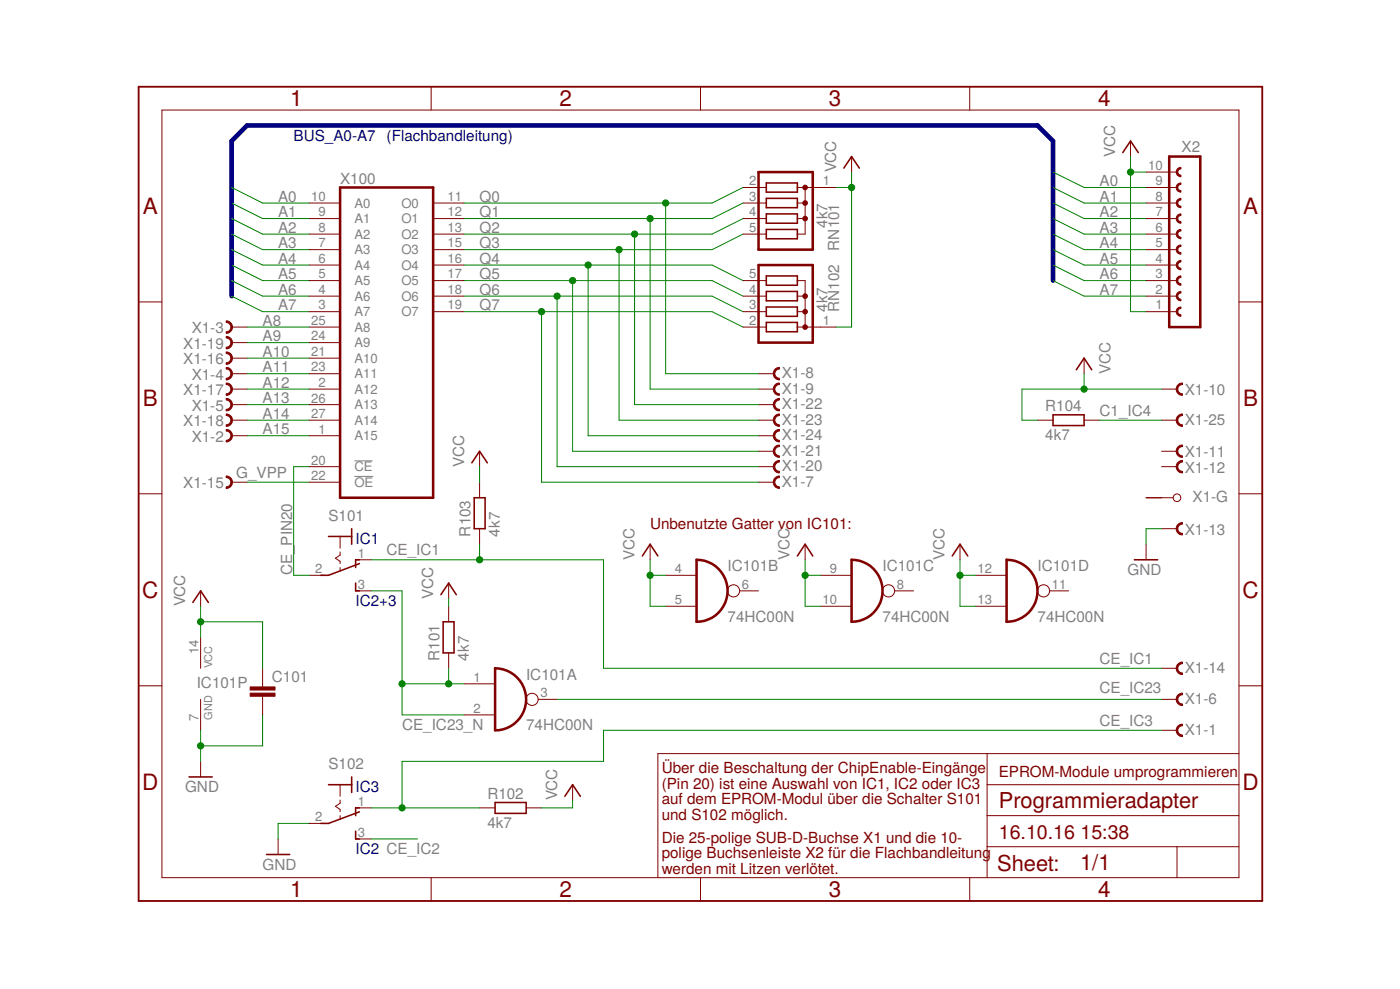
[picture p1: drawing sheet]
<svg xmlns="http://www.w3.org/2000/svg" width="210mm" height="148mm" viewBox="0 0 210 148" stroke-linecap="round" stroke-linejoin="round" font-family="sans-serif">
<path d="M53.1 69h2.8M53.1 71.4h2.9" fill="none" stroke="#808080" stroke-width=".15"/>
<g fill="none" stroke="#800000" stroke-width=".15">
<path d="M24.3 16.5h161.5v115h-161.5zM64.6 13v3.5M105 13v3.5M145.4 13v3.5M46.4 39.7h4.6M46.4 37.4h4.6M46.4 35.1h4.6M46.4 32.7h4.6M46.4 30.4h4.6M64.9 39.7h4.7M64.9 37.4h4.7M64.9 35.1h4.7"/>
<path d="M64.9 32.7h4.7M64.9 30.4h4.7M111.4 35.1h3.5M111.4 32.7h3.5M111.4 30.4h3.5M111.4 28.1h3.5M119.5 32.7h1.2M119.5 30.4h1.2M119.5 28.1h5.8M120.7 28.1v7h-1.2M127.7 23.5v2.3M169.5 21.1v2.4"/>
<path d="M171.8 39.7h4.7M171.8 37.4h4.7M171.8 35.1h4.7M171.8 32.7h4.7M171.8 30.4h4.7M171.8 28.1h4.7M171.8 25.8h4.7M20.8 45.2h3.5M34.7 58.3h2.3M34.7 53.7h2.3M34.7 56h2.3M34.7 51.3h2.3"/>
<path d="M34.7 49h2.3M46.4 58.3h4.6M46.4 46.7h4.6M46.4 44.4h4.6M46.4 42h4.6M46.4 53.7h4.6M46.4 56h4.6M46.4 51.3h4.6M46.4 49h4.6M64.9 46.7h4.7M64.9 44.4h4.7M64.9 42h4.7"/>
<path d="M111.4 46.7h3.5M111.4 44.4h3.5M111.4 42h3.5M111.4 49h3.5M113.7 58.3h2.4M113.7 56h2.4M119.5 46.7h1.2M119.5 44.4h1.2M119.5 42h1.2v7M119.5 49h5.8M162.5 53.7v2.3M171.8 46.7h4.7"/>
<path d="M171.8 44.4h4.7M171.8 42h4.7M174.2 58.3h2.3M185.8 45.2h3.5M20.8 74h3.5M34.7 65.3h2.3M34.7 72.2h2.3M34.7 60.6h2.3M34.7 62.9h2.3M46.4 65.3h4.6M46.4 69.9h4.6M46.4 72.2h4.6"/>
<path d="M46.4 60.6h4.6M46.4 62.9h4.6M71.9 67.6v2.3M71.9 72.2v2.4M71.9 79.2v2.3M113.7 65.3h2.4M113.7 69.9h2.4M113.7 72.2h2.4M113.7 60.6h2.4M113.7 62.9h2.4M113.7 67.6h2.4M155.6 62.9h2.3"/>
<path d="M162.5 62.9h2.3M171.8 74.6h4.1M174.2 69.9h2.3M174.2 62.9h2.3M174.2 67.6h2.3M174.2 79.2h2.3M185.8 74h3.5M30.1 88.5v2.3M30.1 95.5v4.6M46.4 86.2h2.3M51 80.4v1.7M51 82.7v.5l-.7 .4 .7 .5v.3"/>
<path d="M51 85v.6M53.3 88.5h2.3M53.3 83.9h2.3M67.3 87.4v2.3M67.3 90.8v2.4M67.3 97.8v2.3M97.5 81.5v2.4M99.8 86.2h4.6M99.8 90.8h4.6M110.9 88.5h2.8M120.7 81.5v2.4M123 86.2h4.7"/>
<path d="M123 90.8h4.7M134.1 88.5h2.9M143.9 81.5v2.4M146.3 86.2h4.6M146.3 90.8h4.6M157.4 88.5h2.8M171.8 81.5v2.4M20.8 102.7h3.5M30.1 104.8v4.6M30.1 114.1v2.3M39.4 100.1v2.8M39.4 104.3v2.8"/>
<path d="M51 117.6v1.7M51 119.9v.4l-.7 .5 .7 .5v.3M69.6 102.4h4.6M69.6 107.1h4.6M80.7 104.8h2.8M85.9 117.6v2.3M148 112.9v18.6M148 117.6h37.8M174.2 104.8h2.3M174.2 100.1h2.3M174.2 109.4h2.3M185.8 112.9h-87.2v18.6"/>
<path d="M185.8 102.7h3.5M41.7 125.7v2.3M46.4 123.4h2.3M51 122.2v.6M53.3 121h2.3M53.3 125.7h2.3M64.6 131.5v3.5M71.9 121h2.3M78.9 121h2.3M105 131.5v3.5M145.4 131.5v3.5M148 126.9h37.8"/>
<path d="M148 122.2h37.8M176.5 126.9v4.6"/>
<circle cx="176.5" cy="74.6" r=".57"/>
<circle cx="110" cy="88.5" r=".91"/>
<circle cx="133.2" cy="88.5" r=".91"/>
<circle cx="156.5" cy="88.5" r=".91"/>
<circle cx="79.8" cy="104.8" r=".91"/>
</g>
<path d="M20.8 13h168.5v122h-168.5z" fill="none" stroke="#800000" stroke-width=".28"/>
<g fill="none" stroke="#800000" stroke-width=".38">
<path d="M51 28.1h13.9v46.5h-13.9zM113.7 25.8h8.2v11.6h-8.2zM113.7 39.7h8.2v11.6h-8.2zM175.3 23.5h4.7v25.5h-4.7zM104.4 83.9a4.6 4.6 0 0 1 4.7 4.6 4.6 4.6 0 0 1-4.7 4.7zM127.7 83.9a4.6 4.6 0 0 1 4.6 4.6 4.6 4.6 0 0 1-4.6 4.7zM150.9 83.9a4.6 4.6 0 0 1 4.7 4.6 4.6 4.6 0 0 1-4.7 4.7zM74.2 100.1a4.6 4.6 0 0 1 4.7 4.7 4.6 4.6 0 0 1-4.7 4.6z"/>
<circle cx="120.7" cy="30.4" r=".23"/>
<circle cx="120.7" cy="32.7" r=".23"/>
<circle cx="120.7" cy="28.1" r=".23"/>
<circle cx="120.7" cy="49" r=".23"/>
<circle cx="120.7" cy="44.4" r=".23"/>
<circle cx="120.7" cy="46.7" r=".23"/>
</g>
<g fill="none" stroke="#800000" stroke-width=".23">
<path d="M114.9 27.4h4.6v1.4h-4.6zM114.9 29.7h4.6v1.4h-4.6zM114.9 32h4.6v1.4h-4.6zM114.9 34.4h4.6v1.4h-4.6zM126.5 25.2l1.2-1.7 1.1 1.7M168.3 22.9l1.2-1.8 1.2 1.8M114.9 41.3h4.6v1.4h-4.6zM114.9 43.7h4.6v1.4h-4.6zM114.9 46h4.6v1.4h-4.6zM114.9 48.3h4.6v1.4h-4.6zM161.4 55.4l1.1-1.7 1.2 1.7M52.7 79.2v2.3"/>
<path d="M70.7 69.3l1.2-1.7 1.2 1.7M71.1 74.6h1.6v4.6h-1.6zM157.9 62.1h4.6v1.7h-4.6zM28.9 90.3l1.2-1.8 1.1 1.8M49.3 80.4h3.4M53.3 87.4v1.1h.6M53.9 83.9h-.6v1.1M53.9 84.4l-4.6 1.8h-1.2M66.1 89.1l1.2-1.7 1.1 1.7M66.4 93.2h1.7v4.6h-1.7zM96.3 83.3l1.2-1.8 1.1 1.8M119.5 83.3l1.2-1.8 1.2 1.8"/>
<path d="M142.8 83.3l1.1-1.8 1.2 1.8M170.1 83.9h3.5M28.3 116.4h3.5M49.3 117.6h3.4M52.7 116.4v2.3M84.7 119.3l1.2-1.7 1.1 1.7M40 128h3.4M53.3 124.5v1.2h.6M53.9 121h-.6v1.2M53.9 121.6l-4.6 1.8h-1.2M74.2 120.2h4.7v1.7h-4.7z"/>
</g>
<g fill="#800000" stroke="#800000" stroke-width=".15">
<path d="M176.6 41.6l.5-.3v.3a.47 .47 0 0 0-.5 .4 .47 .47 0 0 0 .5 .5v.2a.7 .7 0 0 1-.7-.4 .7 .7 0 0 1 .2-.7z" fill-rule="evenodd"/>
<path d="M176.6 43.9l.5-.2v.2a.47 .47 0 0 0-.5 .5 .47 .47 0 0 0 .5 .4v.3a.71 .71 0 0 1-.7-.5 .71 .71 0 0 1 .2-.7z" fill-rule="evenodd"/>
<path d="M176.6 46.2l.5-.2v.2a.47 .47 0 0 0-.5 .5 .47 .47 0 0 0 .5 .5v.2a.71 .71 0 0 1-.7-.4 .71 .71 0 0 1 .2-.8z" fill-rule="evenodd"/>
<path d="M176.6 36.9l.5-.2v.2a.46 .46 0 0 0-.5 .5 .46 .46 0 0 0 .5 .4v.3a.69 .69 0 0 1-.7-.4 .69 .69 0 0 1 .2-.8z" fill-rule="evenodd"/>
<path d="M176.6 39.2l.5-.2v.2a.47 .47 0 0 0-.5 .5 .47 .47 0 0 0 .5 .5v.2a.7 .7 0 0 1-.7-.4 .7 .7 0 0 1 .2-.8z" fill-rule="evenodd"/>
<path d="M176.6 29.9l.5-.2v.3a.47 .47 0 0 0-.5 .4 .47 .47 0 0 0 .5 .5v.2a.7 .7 0 0 1-.7-.4 .7 .7 0 0 1 .2-.8z" fill-rule="evenodd"/>
<path d="M176.6 32.2l.5-.2v.3a.47 .47 0 0 0-.5 .4 .47 .47 0 0 0 .5 .5v.2a.71 .71 0 0 1-.7-.4 .71 .71 0 0 1 .2-.8z" fill-rule="evenodd"/>
<path d="M176.6 34.6l.5-.2v.2a.47 .47 0 0 0-.5 .5 .47 .47 0 0 0 .5 .4v.3a.71 .71 0 0 1-.7-.5 .71 .71 0 0 1 .2-.7z" fill-rule="evenodd"/>
<path d="M176.6 25.3l.5-.2v.2a.47 .47 0 0 0-.5 .5 .47 .47 0 0 0 .5 .4v.3a.71 .71 0 0 1-.7-.5 .71 .71 0 0 1 .2-.7z" fill-rule="evenodd"/>
<path d="M176.6 27.6l.5-.2v.2a.47 .47 0 0 0-.5 .5 .47 .47 0 0 0 .5 .5v.2a.69 .69 0 0 1-.7-.4 .69 .69 0 0 1 .2-.8z" fill-rule="evenodd"/>
<path d="M33.9 64.3a.93 .93 0 0 1 1 1 .93 .93 0 0 1-1 .9v-.2a.7 .7 0 0 0 .7-.7 .7 .7 0 0 0-.7-.7z" fill-rule="evenodd"/>
<path d="M33.9 48.1a.93 .93 0 0 1 1 .9 .93 .93 0 0 1-1 .9v-.2a.7 .7 0 0 0 .7-.7 .7 .7 0 0 0-.7-.7z" fill-rule="evenodd"/>
<path d="M33.9 55.1a.93 .93 0 0 1 1 .9 .93 .93 0 0 1-1 .9v-.2a.7 .7 0 0 0 .7-.7 .7 .7 0 0 0-.7-.7z" fill-rule="evenodd"/>
<path d="M33.9 59.7a.93 .93 0 0 1 1 .9 .93 .93 0 0 1-1 1v-.3a.7 .7 0 0 0 .7-.7 .7 .7 0 0 0-.7-.7z" fill-rule="evenodd"/>
<path d="M176.7 104.1l.6-.3v.3a.7 .7 0 0 0-.7 .7 .7 .7 0 0 0 .7 .7v.2a.93 .93 0 0 1-.9-.6 .93 .93 0 0 1 .3-1z" fill-rule="evenodd"/>
<path d="M116.2 71.5l.5-.2h.2v.2a.7 .7 0 0 0-.7 .7 .7 .7 0 0 0 .7 .7v.3a.93 .93 0 0 1-.9-.6 .93 .93 0 0 1 .2-1.1z" fill-rule="evenodd"/>
<path d="M116.2 55.3l.7-.2v.2a.7 .7 0 0 0-.7 .7 .7 .7 0 0 0 .7 .7v.2a.94 .94 0 0 1-.9-.6 .94 .94 0 0 1 .2-1z" fill-rule="evenodd"/>
<path d="M116.2 57.6l.7-.2v.2a.69 .69 0 0 0-.7 .7 .69 .69 0 0 0 .7 .7v.2a.93 .93 0 0 1-.9-.6 .93 .93 0 0 1 .2-1z" fill-rule="evenodd"/>
<path d="M176.7 57.6l.6-.2v.2a.69 .69 0 0 0-.7 .7 .69 .69 0 0 0 .7 .7v.2a.92 .92 0 0 1-.9-.6 .92 .92 0 0 1 .3-1z" fill-rule="evenodd"/>
<path d="M176.7 66.9l.6-.2v.2a.7 .7 0 0 0-.7 .7 .7 .7 0 0 0 .7 .7v.2a.91 .91 0 0 1-.9-.6 .91 .91 0 0 1 .3-1z" fill-rule="evenodd"/>
<path d="M176.5 69.4a.96 .96 0 0 1 .8-.4v.2a.7 .7 0 0 0-.7 .7 .7 .7 0 0 0 .7 .7v.2a.93 .93 0 0 1-.8-1.4z" fill-rule="evenodd"/>
<path d="M176.5 78.7a.87 .87 0 0 1 .8-.4v.2a.69 .69 0 0 0-.7 .7 .69 .69 0 0 0 .7 .7v.2a.93 .93 0 0 1-.8-1.4z" fill-rule="evenodd"/>
<path d="M176.5 99.6a.96 .96 0 0 1 .8-.4v.2a.7 .7 0 0 0-.7 .7 .7 .7 0 0 0 .7 .7v.2a.93 .93 0 0 1-.8-1.4z" fill-rule="evenodd"/>
<path d="M33.9 71.3a.93 .93 0 0 1 1 .9 .93 .93 0 0 1-1 1v-.3a.7 .7 0 0 0 .7-.7 .7 .7 0 0 0-.7-.7z" fill-rule="evenodd"/>
<path d="M33.9 52.7a.93 .93 0 0 1 1 1 .93 .93 0 0 1-1 .9v-.2a.7 .7 0 0 0 .7-.7 .7 .7 0 0 0-.7-.7z" fill-rule="evenodd"/>
<path d="M33.9 57.4a.92 .92 0 0 1 1 .9 .92 .92 0 0 1-1 .9v-.2a.69 .69 0 0 0 .7-.7 .69 .69 0 0 0-.7-.7z" fill-rule="evenodd"/>
<path d="M33.9 62a.93 .93 0 0 1 1 .9 .93 .93 0 0 1-1 1v-.3a.7 .7 0 0 0 .7-.7 .7 .7 0 0 0-.7-.6z" fill-rule="evenodd"/>
<path d="M33.9 50.4a.93 .93 0 0 1 1 .9 .93 .93 0 0 1-1 1v-.3a.7 .7 0 0 0 .7-.7 .7 .7 0 0 0-.7-.7z" fill-rule="evenodd"/>
<path d="M116.2 69.2l.5-.2h.2v.2a.7 .7 0 0 0-.7 .7 .7 .7 0 0 0 .7 .7v.2a.93 .93 0 0 1-.9-.6 .93 .93 0 0 1 .2-1z" fill-rule="evenodd"/>
<path d="M116.2 66.9l.7-.2v.2a.7 .7 0 0 0-.7 .7 .7 .7 0 0 0 .7 .7v.2a.92 .92 0 0 1-.9-.6 .92 .92 0 0 1 .2-1z" fill-rule="evenodd"/>
<path d="M116.2 59.9l.5-.2h.2v.2a.7 .7 0 0 0-.7 .7 .7 .7 0 0 0 .7 .7v.3a.93 .93 0 0 1-.9-.6 .93 .93 0 0 1 .2-1.1z" fill-rule="evenodd"/>
<path d="M116.2 62.3l.5-.3h.2v.3a.7 .7 0 0 0-.7 .6 .7 .7 0 0 0 .7 .7v.3a.93 .93 0 0 1-.9-.6 .93 .93 0 0 1 .2-1z" fill-rule="evenodd"/>
<path d="M116.2 64.6l.7-.3v.3a.7 .7 0 0 0-.7 .7 .7 .7 0 0 0 .7 .7v.2a.94 .94 0 0 1-.9-.6 .94 .94 0 0 1 .2-1z" fill-rule="evenodd"/>
<path d="M176.5 62.4a.96 .96 0 0 1 .8-.4v.3a.7 .7 0 0 0-.7 .6 .7 .7 0 0 0 .7 .7v.3a.93 .93 0 0 1-.8-1.5z" fill-rule="evenodd"/>
<path d="M176.7 108.7l.6-.2v.2a.69 .69 0 0 0-.7 .7 .69 .69 0 0 0 .7 .7v.2a.92 .92 0 0 1-.9-.6 .92 .92 0 0 1 .3-1z" fill-rule="evenodd"/>
</g>
<g fill="#800000" stroke="#800000" stroke-width=".15">
<path d="M37.5 103.8h3.7v.5h-3.7z"/>
<path d="M37.5 102.9h3.7v.5h-3.7z"/>
</g>
<path d="M157.9 42v-20.9l-2.3-2.3h-118.6l-2.3 2.3v23.3" fill="none" stroke="#000080" stroke-width=".7"/>
<g fill="none" stroke="#008000" stroke-width=".15">
<path d="M34.7 28.1l4.7 2.3h7M34.7 30.4l4.7 2.3h7M34.7 32.7l4.7 2.4h7M34.7 35.1l4.7 2.3h7M34.7 37.4l4.7 2.3h7M34.7 39.7l4.7 2.3h7M69.6 39.7h37.2l4.6 2.3M88.2 39.7v25.6h25.5M92.8 37.4v25.5h20.9M95.1 35.1v25.5h18.6M97.5 32.7v25.6h16.2M99.8 30.4v25.6h13.9"/>
<path d="M111.4 28.1l-4.6 2.3h-37.2M111.4 30.4l-4.6 2.3h-37.2M111.4 32.7l-4.6 2.4h-37.2M111.4 35.1l-4.6 2.3h-37.2M125.3 28.1h2.4M127.7 25.8v23.2h-2.4M157.9 25.8l4.6 2.3h9.3M157.9 28.1l4.6 2.3h9.3M157.9 30.4l4.6 2.3h9.3M157.9 32.7l4.6 2.4h9.3M157.9 35.1l4.6 2.3h9.3M157.9 37.4l4.6 2.3h9.3"/>
<path d="M157.9 39.7l4.6 2.3h9.3M169.5 23.5v23.2h2.3M169.5 25.8h2.3M34.7 44.4l4.7 2.3h7M34.7 42l4.7 2.4h7M37 49h9.4M37 58.3h9.4M37 56h9.4M37 51.3h9.4M37 53.7h9.4M69.6 46.7h37.2l4.6 2.3M69.6 42h37.2l4.6 2.4"/>
<path d="M69.6 44.4h37.2l4.6 2.3M81.2 46.7v25.5h32.5M83.5 44.4v25.5h30.2M85.9 42v25.6h27.8M157.9 42l4.6 2.4h9.3M162.5 56v2.3M174.2 58.3h-21v4.6h2.4M37 62.9h9.4M37 60.6h9.4M37 65.3h9.4M37 72.2h9.4M46.4 69.9h-2.4v16.3h2.4"/>
<path d="M71.9 69.9v2.3M164.8 62.9h9.4M174.2 79.2h-2.4v2.3M30.1 90.8v4.7M30.1 93.2h9.3v6.9M55.6 88.5h4.7v18.6h9.3M55.6 83.9h34.9v16.2h83.7M67.3 89.7v1.1M71.9 81.5v2.4M97.5 86.2h2.3M97.5 83.9v6.9h2.3M120.7 86.2h2.3"/>
<path d="M120.7 83.9v6.9h2.3M143.9 86.2h2.4M143.9 83.9v6.9h2.4M30.1 109.4v4.7M39.4 107.1v4.6h-9.3M60.3 102.4h9.3M67.3 100.1v2.3M83.5 104.8h90.7M85.9 119.9v1.1h-4.7M174.2 109.4h-83.7v4.7h-30.2v6.9M46.4 123.4h-4.7v2.3M55.6 121h16.3"/>
<path d="M55.6 125.7h7"/>
</g>
<g fill="#008000" stroke="#008000" stroke-width=".15">
<circle cx="60.3" cy="102.4" r=".47"/>
<circle cx="67.3" cy="102.4" r=".47"/>
<circle cx="127.7" cy="28.1" r=".47"/>
<circle cx="169.5" cy="25.8" r=".47"/>
<circle cx="162.5" cy="58.3" r=".47"/>
<circle cx="30.1" cy="93.2" r=".47"/>
<circle cx="97.5" cy="86.2" r=".47"/>
<circle cx="120.7" cy="86.2" r=".47"/>
<circle cx="143.9" cy="86.2" r=".47"/>
<circle cx="71.9" cy="83.9" r=".47"/>
<circle cx="60.3" cy="121" r=".47"/>
<circle cx="30.1" cy="111.7" r=".47"/>
<circle cx="99.8" cy="30.4" r=".47"/>
<circle cx="97.5" cy="32.7" r=".47"/>
<circle cx="95.1" cy="35.1" r=".47"/>
<circle cx="92.8" cy="37.4" r=".47"/>
<circle cx="88.2" cy="39.7" r=".47"/>
<circle cx="85.9" cy="42" r=".47"/>
<circle cx="83.5" cy="44.4" r=".47"/>
<circle cx="81.2" cy="46.7" r=".47"/>
</g>
<g font-size="3.4" fill="#800000">
<text x="43.5" y="15.9">1</text>
<text x="83.9" y="15.9">2</text>
<text x="124.3" y="15.9">3</text>
<text x="164.6" y="15.9">4</text>
<text x="21.4" y="32">A</text>
<text x="186.4" y="32">A</text>
<text x="21.4" y="60.8">B</text>
<text x="186.4" y="60.8">B</text>
<text x="21.3" y="89.5">C</text>
<text x="186.3" y="89.5">C</text>
<text x="21.3" y="118.3">D</text>
<text x="186.3" y="118.3">D</text>
<text x="43.5" y="134.4">1</text>
<text x="83.9" y="134.4">2</text>
<text x="124.3" y="134.4">3</text>
<text x="164.6" y="134.4">4</text>
</g>
<g font-size="3.3" fill="#800000">
<text x="149.8" y="121">Programmieradapter</text>
<text x="149.5" y="130.4">Sheet:</text>
<text x="161.9" y="130.3">1/1</text>
</g>
<g font-size="2.9" fill="#800000">
<text x="149.8" y="125.7">16.10.16</text>
<text x="162" y="125.7">15:38</text>
</g>
<g font-size="2.3" fill="#000080">
<text x="44" y="21.1">BUS_A0-A7</text>
<text x="58" y="21.1">(Flachbandleitung)</text>
<text x="53.3" y="81.5">IC1</text>
<text x="53.3" y="90.8">IC2+3</text>
<text x="53.3" y="118.7">IC3</text>
<text x="53.3" y="128">IC2 CE_IC2</text>
</g>
<g font-size="2.3" fill="#808080">
<text x="167.2" y="23.5" transform="rotate(-90 167.2 23.5)">VCC</text>
<text x="177.2" y="22.8">X2</text>
<text x="51" y="27.5">X100</text>
<text x="125.4" y="25.8" transform="rotate(-90 125.4 25.8)">VCC</text>
<text x="164.9" y="27.9">A0</text>
<text x="41.7" y="34.8">A2</text>
<text x="41.7" y="32.5">A1</text>
<text x="41.7" y="30.2">A0</text>
<text x="71.9" y="30.2">Q0</text>
<text x="71.9" y="32.5">Q1</text>
<text x="71.9" y="34.8">Q2</text>
<text x="124.1" y="34.1" transform="rotate(-90 124.1 34.1)">4k7</text>
<text x="164.9" y="34.8">A3</text>
<text x="164.9" y="32.5">A2</text>
<text x="164.9" y="30.2">A1</text>
<text x="41.7" y="41.8">A5</text>
<text x="41.7" y="39.5">A4</text>
<text x="41.7" y="37.2">A3</text>
<text x="71.9" y="37.2">Q3</text>
<text x="71.9" y="39.5">Q4</text>
<text x="71.9" y="41.8">Q5</text>
<text x="125.8" y="37.5" transform="rotate(-90 125.8 37.5)">RN101</text>
<text x="164.9" y="41.8">A6</text>
<text x="164.9" y="39.5">A5</text>
<text x="164.9" y="37.2">A4</text>
<text x="41.7" y="46.5">A7</text>
<text x="41.7" y="44.1">A6</text>
<text x="71.9" y="44.1">Q6</text>
<text x="71.9" y="46.5">Q7</text>
<text x="124.1" y="46.7" transform="rotate(-90 124.1 46.7)">4k7</text>
<text x="125.8" y="46.7" transform="rotate(-90 125.8 46.7)">RN102</text>
<text x="164.9" y="44.1">A7</text>
<text x="27.5" y="52.3">X1-19</text>
<text x="28.7" y="49.9">X1-3</text>
<text x="39.4" y="48.8">A8</text>
<text x="39.4" y="51.1">A9</text>
<text x="39.4" y="53.4">A10</text>
<text x="27.5" y="54.6">X1-16</text>
<text x="27.5" y="59.2">X1-17</text>
<text x="28.7" y="56.9">X1-4</text>
<text x="39.4" y="55.7">A11</text>
<text x="39.4" y="58.1">A12</text>
<text x="117.2" y="56.7">X1-8</text>
<text x="117.2" y="59">X1-9</text>
<text x="166.5" y="56" transform="rotate(-90 166.5 56)">VCC</text>
<text x="177.6" y="59.2">X1-10</text>
<text x="27.5" y="63.9">X1-18</text>
<text x="28.7" y="61.6">X1-5</text>
<text x="39.4" y="60.4">A13</text>
<text x="39.4" y="62.7">A14</text>
<text x="39.4" y="65">A15</text>
<text x="117.2" y="61.3">X1-22</text>
<text x="117.2" y="63.6">X1-23</text>
<text x="117.2" y="66">X1-24</text>
<text x="156.7" y="66">4k7</text>
<text x="156.7" y="61.6">R104</text>
<text x="164.9" y="62.3">C1_IC4</text>
<text x="177.6" y="63.6">X1-25</text>
<text x="28.7" y="66.2">X1-2</text>
<text x="35.4" y="71.5">G_VPP</text>
<text x="69.6" y="69.9" transform="rotate(-90 69.6 69.9)">VCC</text>
<text x="117.2" y="70.6">X1-20</text>
<text x="117.2" y="68.3">X1-21</text>
<text x="177.6" y="68.5">X1-11</text>
<text x="177.6" y="70.9">X1-12</text>
<text x="27.5" y="73.2">X1-15</text>
<text x="117.2" y="72.9">X1-7</text>
<text x="178.8" y="75.3">X1-G</text>
<text x="49.3" y="78.1">S101</text>
<text x="58" y="83.2">CE_IC1</text>
<text x="70.5" y="80.4" transform="rotate(-90 70.5 80.4)">R103</text>
<text x="74.9" y="80.4" transform="rotate(-90 74.9 80.4)">4k7</text>
<text x="95.1" y="83.9" transform="rotate(-90 95.1 83.9)">VCC</text>
<text x="118.4" y="83.9" transform="rotate(-90 118.4 83.9)">VCC</text>
<text x="141.6" y="83.9" transform="rotate(-90 141.6 83.9)">VCC</text>
<text x="177.6" y="80.1">X1-13</text>
<text x="43.8" y="86.2" transform="rotate(-90 43.8 86.2)">CE_PIN20</text>
<text x="64.9" y="89.7" transform="rotate(-90 64.9 89.7)">VCC</text>
<text x="109.1" y="85.6">IC101B</text>
<text x="132.3" y="85.6">IC101C</text>
<text x="155.6" y="85.6">IC101D</text>
<text x="169.1" y="86.2">GND</text>
<text x="27.8" y="90.8" transform="rotate(-90 27.8 90.8)">VCC</text>
<text x="109.1" y="93.2">74HC00N</text>
<text x="132.3" y="93.2">74HC00N</text>
<text x="155.6" y="93.2">74HC00N</text>
<text x="65.9" y="99" transform="rotate(-90 65.9 99)">R101</text>
<text x="70.3" y="99" transform="rotate(-90 70.3 99)">4k7</text>
<text x="78.9" y="101.9">IC101A</text>
<text x="164.9" y="99.4">CE_IC1</text>
<text x="177.6" y="100.8">X1-14</text>
<text x="29.5" y="103">IC101P</text>
<text x="40.8" y="102.1">C101</text>
<text x="164.9" y="103.8">CE_IC23</text>
<text x="177.6" y="105.5">X1-6</text>
<text x="60.3" y="109.4">CE_IC23_N</text>
<text x="78.9" y="109.4">74HC00N</text>
<text x="164.9" y="108.7">CE_IC3</text>
<text x="177.6" y="110.1">X1-1</text>
<text x="27.8" y="118.7">GND</text>
<text x="49.3" y="115.2">S102</text>
<text x="73.1" y="119.7">R102</text>
<text x="83.5" y="119.9" transform="rotate(-90 83.5 119.9)">VCC</text>
<text x="73.1" y="124.1">4k7</text>
<text x="39.4" y="130.3">GND</text>
</g>
<g font-size="2.3" fill="#800000">
<text x="97.5" y="79.2">Unbenutzte Gatter von IC101:</text>
<text x="99.2" y="115.8">Über die Beschaltung der ChipEnable-Eingänge</text>
<text x="99.2" y="118.1">(Pin 20) ist eine Auswahl von IC1, IC2 oder IC3</text>
<text x="149.8" y="116.4">EPROM-Module umprogrammieren</text>
<text x="99.2" y="120.5">auf dem EPROM-Modul über die Schalter S101</text>
<text x="99.2" y="122.8">und S102 möglich.</text>
<text x="99.2" y="126.3">Die 25-polige SUB-D-Buchse X1 und die 10-</text>
<text x="99.2" y="128.6">polige Buchsenleiste X2 für die Flachbandleitung</text>
<text x="99.2" y="130.9">werden mit Litzen verlötet.</text>
</g>
<g font-size="2" fill="#808080">
<text x="112.3" y="27.8">2</text>
<text x="123.4" y="27.8">1</text>
<text x="172.1" y="25.4">10</text>
<text x="173.2" y="27.8">9</text>
<text x="46.7" y="30.1">10</text>
<text x="47.8" y="34.7">8</text>
<text x="47.8" y="32.4">9</text>
<text x="53.1" y="35.8">A2</text>
<text x="53.1" y="33.4">A1</text>
<text x="53.1" y="31.1">A0</text>
<text x="60.2" y="31.1">O0</text>
<text x="60.2" y="33.4">O1</text>
<text x="60.2" y="35.8">O2</text>
<text x="67.1" y="30.1">11</text>
<text x="67.1" y="32.4">12</text>
<text x="67.1" y="34.7">13</text>
<text x="112.3" y="30.1">3</text>
<text x="112.3" y="32.4">4</text>
<text x="112.3" y="34.7">5</text>
<text x="173.2" y="34.7">6</text>
<text x="173.2" y="32.4">7</text>
<text x="173.2" y="30.1">8</text>
<text x="47.8" y="41.7">5</text>
<text x="47.8" y="39.4">6</text>
<text x="47.8" y="37.1">7</text>
<text x="53.1" y="40.4">A4</text>
<text x="53.1" y="38.1">A3</text>
<text x="60.2" y="38.1">O3</text>
<text x="60.2" y="40.4">O4</text>
<text x="67.1" y="37.1">15</text>
<text x="67.1" y="39.4">16</text>
<text x="67.1" y="41.7">17</text>
<text x="112.3" y="41.7">5</text>
<text x="173.2" y="41.7">3</text>
<text x="173.2" y="39.4">4</text>
<text x="173.2" y="37.1">5</text>
<text x="47.8" y="46.4">3</text>
<text x="47.8" y="44">4</text>
<text x="53.1" y="47.4">A7</text>
<text x="53.1" y="45.1">A6</text>
<text x="53.1" y="42.7">A5</text>
<text x="60.2" y="42.7">O5</text>
<text x="60.2" y="45.1">O6</text>
<text x="60.2" y="47.4">O7</text>
<text x="67.1" y="44">18</text>
<text x="67.1" y="46.4">19</text>
<text x="112.3" y="46.4">3</text>
<text x="112.3" y="44">4</text>
<text x="173.2" y="46.4">1</text>
<text x="173.2" y="44">2</text>
<text x="46.7" y="53.3">21</text>
<text x="46.7" y="51">24</text>
<text x="46.7" y="48.7">25</text>
<text x="53.1" y="52">A9</text>
<text x="53.1" y="49.7">A8</text>
<text x="112.3" y="48.7">2</text>
<text x="123.4" y="48.7">1</text>
<text x="46.7" y="55.7">23</text>
<text x="47.8" y="58">2</text>
<text x="53.1" y="59">A12</text>
<text x="53.1" y="54.4">A10</text>
<text x="53.1" y="56.7">A11</text>
<text x="46.7" y="60.3">26</text>
<text x="46.7" y="62.6">27</text>
<text x="47.8" y="64.9">1</text>
<text x="53.1" y="66">A15</text>
<text x="53.1" y="61.3">A13</text>
<text x="53.1" y="63.6">A14</text>
<text x="46.7" y="69.6">20</text>
<text x="46.7" y="71.9">22</text>
<text x="53.1" y="70.6">CE</text>
<text x="53.1" y="72.9">OE</text>
<text x="53.6" y="83.5">1</text>
<text x="47.2" y="85.9">2</text>
<text x="53.6" y="88.2">3</text>
<text x="101.2" y="85.9">4</text>
<text x="111.2" y="88.2">6</text>
<text x="124.4" y="85.9">9</text>
<text x="134.5" y="88.2">8</text>
<text x="146.6" y="85.9">12</text>
<text x="157.7" y="88.2">11</text>
<text x="101.2" y="90.5">5</text>
<text x="123.3" y="90.5">10</text>
<text x="146.6" y="90.5">13</text>
<text x="29.8" y="98" transform="rotate(-90 29.8 98)">14</text>
<text x="71" y="102.1">1</text>
<text x="71" y="106.8">2</text>
<text x="81" y="104.4">3</text>
<text x="29.8" y="108" transform="rotate(-90 29.8 108)">7</text>
<text x="47.2" y="123">2</text>
<text x="53.6" y="125.4">3</text>
<text x="53.6" y="120.7">1</text>
</g>
<g font-size="1.6" fill="#808080">
<text x="31.8" y="100.1" transform="rotate(-90 31.8 100.1)">VCC</text>
<text x="31.8" y="107.8" transform="rotate(-90 31.8 107.8)">GND</text>
</g>
</svg>
